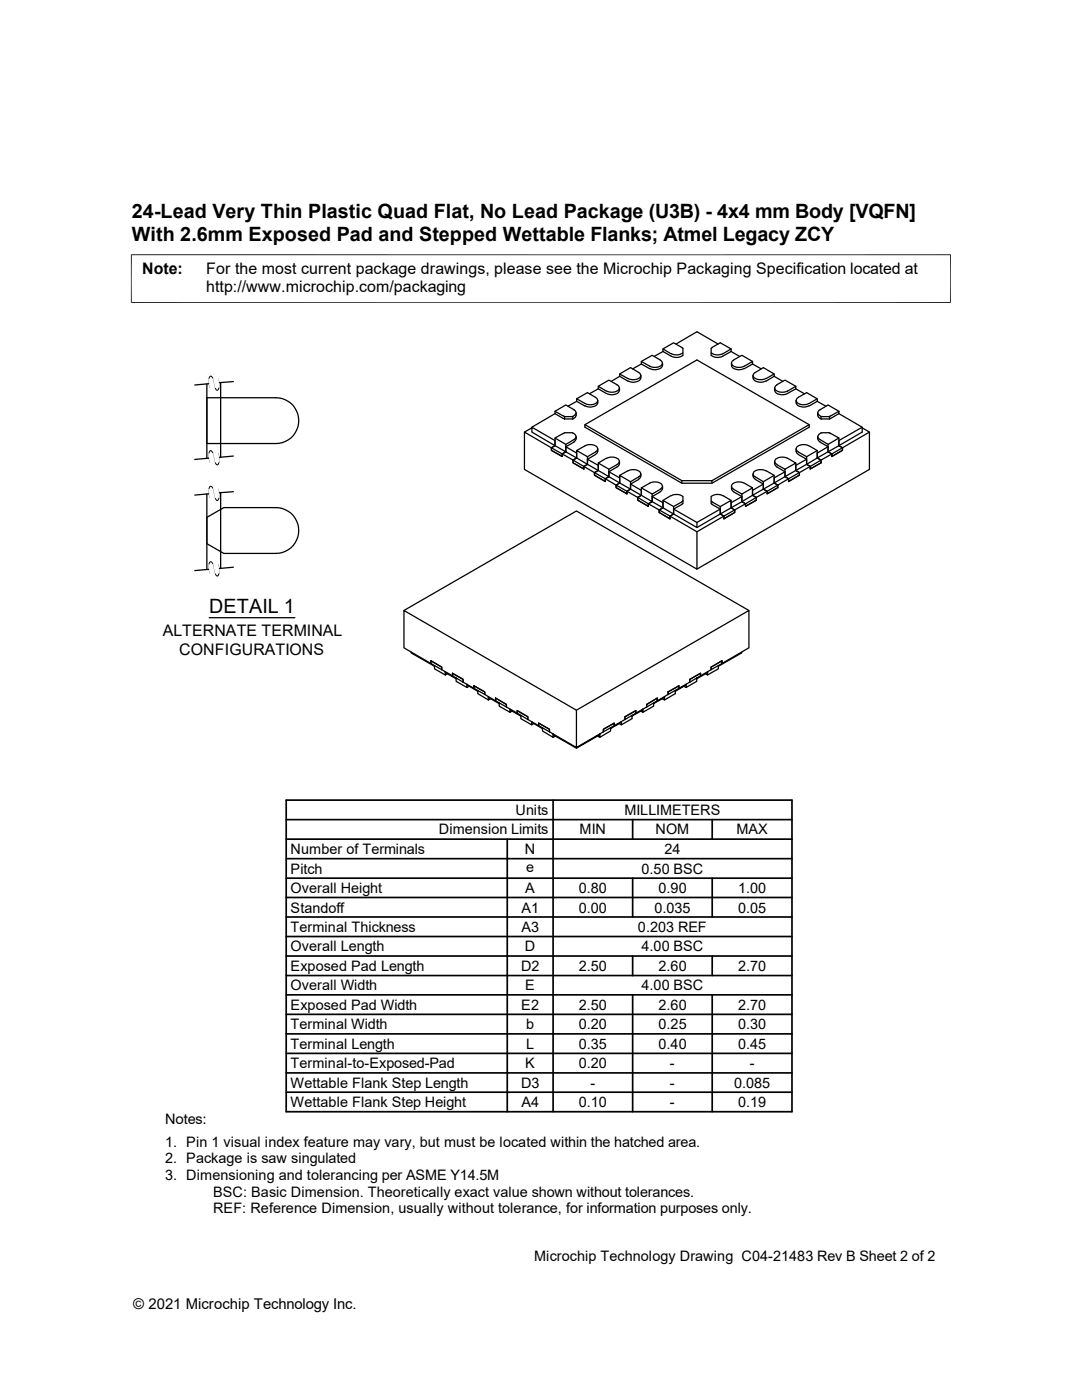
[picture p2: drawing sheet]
<svg xmlns="http://www.w3.org/2000/svg" width="216mm" height="279mm" viewBox="0 0 216 279" stroke-linecap="round" stroke-linejoin="round" font-family="sans-serif">
<g fill="none" stroke="#000" stroke-width=".25">
<path d="M41.3 79.4h13.7a4.6 4.6 0 0 1 4.6 4.5 4.6 4.6 0 0 1-4.6 4.6h-13.7zM41.3 76.6v14.9M41.7 76.6l-2.8 .2M44 76.4v14.8M46.6 76.2l-2.8 .2M115.1 79.6v.5M118.8 79.3l-1.6-.9-2.1 1.2 1.6 .9a1.86 1.86 0 0 0 2.6-.5l-.1-.4-.4-.3M119.3 79.9a1.16 1.16 0 0 1-1.3 1.3l-1.3-.2M119.4 77.1l1.6 1M119.4 77.6l1.6 .9M119.4 77.6l-1.8 1M123.1 76.8l-1.6-.9-2.1 1.2v.5"/>
<path d="M123.1 76.8a.68 .68 0 0 1 .5 .8 .68 .68 0 0 1-.7 .5l-1 .2-.9-.3M123.6 77.9a1.6 1.6 0 0 1-2.3 .8l-.3-.2M123.6 77.4v.5M123.7 74.6v.5M123.7 75.1l1.6 1M123.7 75.1l-1.7 1M127.4 74.3a.68 .68 0 0 1 .4 .8 .68 .68 0 0 1-.6 .5l-1 .2-.9-.3M127.5 74.3l-1.7-.9-2.1 1.2 1.6 1M127.8 75.4a1.6 1.6 0 0 1-2.2 .8l-.3-.2M127.9 74.9v.5M128 72.6l1.6 1M128 72.6l-1.8 1"/>
<path d="M131.7 71.8l-1.6-.9-2.1 1.2v.5M131.7 71.9a.68 .68 0 0 1 .5 .7 .68 .68 0 0 1-.7 .6l-.6 .1-1-.1-1.9-1.1M132.2 72.9a1.6 1.6 0 0 1-2.3 .8l-.3-.2M132.2 72.5v.4M132.3 70.1v-.5l1.6 1M132.3 70.1l1.6 1M132.3 70.1l-1.7 1M134.9 68.7l4.2-2.5 4.2 2.5M136.1 69.4l.1 .1M136.1 69.3l-1.7-.9-2.1 1.2M136.2 70.4a2.19 2.19 0 0 1-2.3 .2M136.2 71a2.19 2.19 0 0 1-2.3 .1"/>
<path d="M136.3 69.5v1.5M141.9 70.4a2.19 2.19 0 0 0 2.3 .2M142.1 69.3l1.6-.9 2.2 1.2-1.7 1M142.1 69.4l-.2 .1v1.5a2.28 2.28 0 0 0 2.3 .1l1.7-1M145.9 69.6v.5M145.9 70.1l1.7 1M146 72.5a1.1 1.1 0 0 0 1.2 1.3l1.3-.3M146.4 71.8l1.6-.9 2.2 1.2M146.4 71.9a.68 .68 0 0 0-.4 .7 .68 .68 0 0 0 .6 .6l1 .1 .9-.2M150.2 72.6v-.5l-1.7 1M150.2 72.6l-1.7 1M150.2 72.6l1.7 1"/>
<path d="M150.2 74.9v.5M150.3 75.4a1.6 1.6 0 0 0 2.2 .8l.3-.2M154.5 75.1v-.5l-2.2-1.2-1.6 .9a.68 .68 0 0 0-.4 .8 .68 .68 0 0 0 .7 .5l.9 .2 .9-.3M154.5 74.6l-1.6 1M154.5 75.1l-1.6 1M154.5 75.1l1.7 1M154.6 77.4v.5M155 76.8l1.6-.9 2.2 1.2M155 76.8a.68 .68 0 0 0-.4 .8 .68 .68 0 0 0 .7 .5l1 .2 .8-.3M158.8 77.6v-.5l-1.7 1M158.8 77.6l-1.7 .9a2.02 2.02 0 0 1-2.5-.4v-.2M158.8 77.6l1.7 1"/>
<path d="M158.8 79.9v.5M159.3 79.3l1.7-.9 2.1 1.2v.5M159.3 79.3a.68 .68 0 0 0-.4 .8 .68 .68 0 0 0 .7 .5l.9 .2 .9-.3M163.1 79.6l-1.6 .9M41.3 98.6v15.1M41.7 91.4l-2.8 .3M41.7 98.6l-2.8 .2M44 98.3v15.1M46.6 91l-2.8 .3M46.6 98.1l-2.8 .2M106.1 85.3l4.6 2.6v1l-.7 .5v.5l2.2 1.2v-.5l-2.2-1.2 .7-.5-4.6-2.7zM106.1 85.4l-1.5 .8"/>
<path d="M110.7 82.6v-.5l2.2-1.3 1.7 1a.69 .69 0 0 1 .3 .8 .69 .69 0 0 1-.6 .5M110.7 87.4l2.2 1.3v1.5l2.2 1.2-.8 .4 2.2 1.3v.5l-2.2-1.2v-.6l-2.1-1.2 .7-.4-2.2-1.3zM110.7 82.1l1.7 .9M110.7 82.6l1.7 .9M110.7 82.6l-4.6 2.7M112.2 91.1l-2.2-1.2v-.5l-5.4-3.2v7.5l34.5 19.9v-7.5l-5.4-3.1M112.4 83l.2 .1M112.4 83.5l.2 .1M112.4 86.5l-1.7 .9M112.6 83.1h1.7v.5h-1.7zM112.6 86.4l-.2 .1M112.6 86.4h1.7"/>
<path d="M112.9 89.2v1l-.7 .4v.5M112.9 89.2l2.2 1.2v1l-.8 .4v.6l2.2 1.2M114.3 86.4a.68 .68 0 0 1 .6 .6 .68 .68 0 0 1-.4 .7l-1.6 1M114.6 88.2l-1.7 1M114.9 87.6l-.4 .6M114.9 82.9l-.1 .4-.5 .3M115 82.4v.5M115 87.1v.5M115.1 89.9l2.1 1.2v1.6l2.2 1.2-.8 .4 2.2 1.2v.6l-2.2-1.3v-.5l-2.1-1.2 .7-.4-2.1-1.3zM115.1 89.9l1.6-.9a1.86 1.86 0 0 1 2.6 .5l-.3 .5-1.8 1.1M115.1 80.1l1.6 .9M115.1 80.1l-1.8 1"/>
<path d="M116.7 84.8l22.4-13 22.4 13v.5l-19.4 11.1h-6l-19.4-11.1zM116.7 84.8l19.4 11.1v.5M117.2 91.7l2.2 1.2v1l-.8 .4v.5l2.2 1.3M117.2 91.7v1l-.7 .4v.5M118.8 90.7l-1.6 1M119.3 89.6l-.1 .7-.4 .4M119.4 92.4l2.1 1.2v1.5l2.2 1.3-.8 .4 2.2 1.2v.6l-2.2-1.3v-.5l-2.1-1.3 .7-.4-2.1-1.2zM121 91.4l-1.6 1M121 91.5a1.86 1.86 0 0 1 2.6 .5l-.2 .5-1.9 1.1M121.5 94.1v1l-.7 .4v.6M121.5 94.1l2.2 1.3v1l-.8 .4v.5l2.2 1.3M123.6 92.6l-.3 .4-1.8 1.1"/>
<path d="M123.6 92.1v.5M123.7 94.9l2.1 1.2v1.5l2.2 1.2-.7 .5 2.1 1.2v.5l-2.1-1.2v-.5l-2.2-1.3 .7-.4-2.1-1.2zM125.3 94a1.86 1.86 0 0 1 2.5 .5v.4l-.4 .3M125.3 93.9l-1.6 1M125.8 96.6l2.2 1.3v.9l-.7 .5v.5l2.1 1.2M125.8 96.6v1l-.7 .4v.6M127.5 95.2l-1.7 .9M127.5 95.7l-1.7 .9M127.8 95l-.4 .6M127.9 94.6v.4M128 97.4l1.6-1a1.86 1.86 0 0 1 2.6 .5l-.1 .4-.4 .3M130.1 99.1v1l-.7 .4v.5"/>
<path d="M130.1 99.1l2.2 1.2v1l-.8 .5v.5l2.2 1.2v-.5M131.7 97.7l-1.6 .9M131.7 98.2l-1.6 .9M132.2 97.5l-.5 .6M132.2 97v.5M132.3 99.9l2.1 1.2v1.5l-2.1-1.3zM133.9 98.9l-1.6 1M133.9 98.9a2.19 2.19 0 0 1 2.3 .2M136.1 95.9h6v.5M136.2 100l-.1 .1M136.3 99.1v1.4M141.9 100l.2 .1"/>
<path d="M144.2 98.9a2.19 2.19 0 0 0-2.3 .2v1.4l.2 .1M144.2 98.9l1.7 1M146 97v.7l.4 .4M146.4 98.2l1.6 .9v1l.8 .4v.5l2.1-1.2M146.4 97.7l1.6 .9M148 98.6v1.5l.8 .4-2.2 1.3v.5l-2.2 1.2v-.5l-5.3 3.1M148 99.1l-2.1 1.2v1l.7 .5v.5l-2.2 1.2v-.5l-.7-.4v-1l-1.6-.9M148.5 96.4a1.86 1.86 0 0 0-2.5 .5v.4l.4 .3M148.5 96.4l1.7 1-2.2 1.2M150.2 97.4v1.4l.7 .5M150.2 94.6v.4M150.3 95l.4 .6"/>
<path d="M150.7 95.7l1.6 .9v1l.8 .4v.6l2.1-1.3M150.9 99.3l-2.1 1.2v.5l2.1-1.2M150.9 99.3v.5M152.3 96.1v1.5l.8 .4-2.2 1.3M152.3 96.6l-2.1 1.3v.9l.7 .5v.5M152.8 94a1.86 1.86 0 0 0-2.5 .5l.2 .5 1.8 1.1M152.9 93.9l1.6 1-2.2 1.2M154.5 94.9v1.5l.7 .4M154.6 92.1v.5M154.6 92.6l.4 .6M155 93.2l1.6 .9v1l.8 .4v.6l2.1-1.3M155 92.7l1.6 .9"/>
<path d="M155.2 96.8l-2.1 1.2v.6l2.1-1.3M155.2 96.8v.5M156.6 93.6v1.5l.8 .4-2.2 1.3M156.6 94.1l-2.1 1.3v1l.7 .4v.5M157.1 91.4l1.7 1-2.2 1.2M157.1 91.5a1.86 1.86 0 0 0-2.5 .5l.1 .4 .3 .3M158.8 92.4v1.5l.7 .4M158.8 89.6v.5M158.9 80.4a1.6 1.6 0 0 0 2.2 .7l.3-.1M158.9 90.1l.4 .6M159.3 90.7l1.7 1v1l.7 .4v.5l2.1-1.2M159.5 94.3l-2.1 1.2v.6l2.1-1.3"/>
<path d="M159.5 94.3v.5M161 91.1v1.6l.7 .4-2.2 1.2M161 91.7l-2.2 1.2v1l.7 .4v.5M161.4 89a1.86 1.86 0 0 0-2.5 .5l.2 .5 1.9 1.1M161.5 89l1.6 .9-2.1 1.2M161.5 84.8l-19.4 11.1M163.1 89.9v1.5l.7 .4M163.1 80.1l-1.6 .9M163.1 80.1l1.7 1M163.2 87.1v.7l.4 .4M163.2 82.4l.2 .9 .5 .3M163.6 88.2l1.6 1v1l.8 .4v.5"/>
<path d="M163.8 91.8l-2.1 1.3v.5l2.1-1.2M163.8 83.1h1.7v.5h-1.7zM163.8 91.8v.6M163.8 86.4h1.7M163.9 86.4a.68 .68 0 0 0-.7 .6 .68 .68 0 0 0 .4 .7l1.6 1 2.2-1.3M165.2 88.7v1.5l.8 .4-2.2 1.2M165.2 89.2l-2.1 1.2v1l.7 .4v.6M165.5 86.4l.2 .1M165.7 83l-.2 .1M165.7 86.5l1.7 .9v1.5M165.7 83.5l-.2 .1M167.4 88.9l-21.5 12.4v-1.4l-2.2 1.2v1.5l-4.6 2.7"/>
<path d="M167.4 82.1l-2.2-1.3-1.6 1a.68 .68 0 0 0-.4 .7 .68 .68 0 0 0 .7 .6M167.4 88.9l.7 .5v.5l-2.1 1.2M167.4 82.6l4.6 2.7v.9l-4.6 2.7M167.4 82.1l-1.7 .9M167.4 82.1v.5M167.4 82.6l-1.7 .9M168.1 89.4l-2.1 1.2v.5M168.1 89.4v.5l-2.1 1.2M172 85.3l-4.6 2.6v1l.7 .5M172 85.4l1.5 .8v7.5l-34.4 19.9M173.5 86.2l-5.4 3.2M41.3 103.3l3.4-2h10.3a4.6 4.6 0 0 1 4.6 4.6 4.6 4.6 0 0 1-4.6 4.5h-10.3l-3.4-1.9z"/>
<path d="M41.7 113.6l-2.8 .3M46.6 113.2l-2.8 .3M134.4 101.6l4.7 2.7v1l-4.7-2.7-.7 .4-2.2-1.2 .8-.5-2.2-1.2v-1.5l-2.1-1.2v1.4l2.1 1.3-.7 .4 2.1 1.3v.5l2.2 1.2v-.5M136.1 100.7l-1.7 .9v1l-.7 .4M136.1 100.2l-1.7 .9M136.2 100.5l-.1 .1M142.1 100.2l1.6 .9M143.7 102.6l2.2-1.3 .7 .5-2.2 1.2zM143.7 101.6l-4.6 2.7M41.7 123.3h17.1M80.6 121.8l34.4-19.8 34.4 19.8M82 130.1v.2l4.7 2.7v-.2v.7l2.2 1.2"/>
<path d="M86 131.9l2.1 1.2v.5v-.5l-2.1-1.2v.5zM86 132.4l-5.4-3.1v-7.5l34.4 19.9v7.5l-5.4-3.1M86 132.4l4.3 2.5v-.5M88.9 134.2l2.1 1.3v-.2v.7l2.2 1.2v-.6v.1l2.1 1.3v-.2v.6l2.2 1.3v-.7v.2l2.1 1.2v-.1v.6l2.2 1.3v-.7v.2l2.1 1.2v-.2v.7l2.2 1.3v-.7v.1l2.1 1.3v-.2v.7l2.2 1.3v-.7v.1l4.6 2.7v-.1l5.4-3.1v-.6l2.2-1.2v.5l2.1-1.2M88.9 134.1v.6M89.3 134.5l-.4 .2M90.3 134.4v.5l2.1 1.2M90.3 134.4l2.1 1.2v.5M92.4 136.1l2.2 1.3v-.5M93.6 136.9l-.4 .3M94.6 136.9v.5l2.1 1.2M94.6 136.9l2.1 1.2v.5"/>
<path d="M96.7 138.6l2.2 1.3v-.6M97.9 139.4l-.4 .3M98.9 139.3v.6l2.1 1.2M98.9 139.3l2.1 1.3v.5M132.6 139.2l-2.2 1.2v-.1v.6l-2.1 1.3v-.7v.2l-2.2 1.2M132.6 139v.7M133.3 138.1l2.2-1.2v.5l-2.2 1.2M133.3 138.6l-2.2 1.3v-.6l-2.1 1.3M133.3 138.1v.5M134.7 137.8v.6l-2.1 1.3-.4-.3M136.4 136.9l.5 .3M137.6 135.6l2.2-1.2v.5l-2.2 1.2"/>
<path d="M137.6 136.1l-2.1 1.3v-.5l-2.2 1.2M137.6 135.6v.5M140.8 134.5l.4 .2v-.6v.1l-2.2 1.3v-.2v.7l-2.1 1.2v-.6v.1l-2.2 1.3M141.9 133.1l2.2-1.2v.5l-2.2 1.2M141.9 133.1l2.2-1.2v.5l5.3-3.1v-7.5l-34.4 19.9M141.9 133.6l-2.1 1.3v-.5l-2.2 1.2M141.9 133.1v.5M148 130.1v.2l-4.7 2.7v-.2v.7l-2.1 1.2M101 141.1l2.2 1.2v-.5M102.2 141.9l-.4 .3M103.2 141.8v.5l2.1 1.3M103.2 141.8l2.1 1.2v.6"/>
<path d="M105.3 143.6l2.2 1.2v-.5M106.5 144.4l-.4 .3M107.5 144.3v.5l2.1 1.3M107.5 144.3l2.1 1.2v.6M110.8 146.9l-.4 .3M119.3 146.9l.4 .3M120.4 145.5l2.2-1.2v.5l-2.2 1.3zM124 144.1l-2.2 1.3v-.2v.7l-2.1 1.3v-.7v.1l-4.7 2.7M124 144v.7M124.7 143l2.2-1.2v.5l-2.2 1.3M124.7 143v.6M126.1 142.7v.7l-2.1 1.3-.5-.3"/>
<path d="M127.8 141.9l.5 .3M129 140.6l2.1-1.3v.6l-2.1 1.2M129 141.1l-2.1 1.2v-.5l-2.2 1.2M129 140.6v.5"/>
</g>
<g fill="#000">
<path d="M41.6 75.9v.7zM41.6 76.6l.1 .6zM41.7 75.9l-.1 .7zM41.7 76.6l.1 .6zM41.7 75.5l-.1 .4zM41.7 77.2l.1 .2zM41.8 77.2v.2zM42.4 75.4l.2 .5zM42.5 75.4l.1 .5zM42.7 76.5l.1 .6zM42.6 75.9l.1 .6zM42.8 77.1l.1 .4z"/>
<path d="M42.8 77.1l.2 .4zM43.6 75.5v.3zM43.6 75.5l.1 .3zM43.7 77v.4zM43.6 75.8l.1 .6zM43.7 76.4v.6zM43.8 77l-.1 .5zM43.7 75.8l.1 .6zM43.8 76.4l-.1 .6zM41.6 90.8v.6zM41.6 91.4l.1 .6zM41.6 97.9v.7z"/>
<path d="M41.6 98.6l.1 .5zM41.7 90.8l-.1 .6zM41.7 91.4l.1 .6zM41.7 97.9l-.1 .7zM41.7 98.6l.1 .5zM41.7 90.4l-.1 .4zM41.7 97.5l-.1 .4zM41.7 92l.1 .3zM41.7 99.1l.1 .3zM41.8 92v.3zM41.8 99.1v.3zM42.4 90.3l.2 .5z"/>
<path d="M42.4 97.4l.2 .5zM42.5 90.3l.1 .5zM42.5 97.4l.1 .5zM42.7 91.4l.1 .5zM42.6 90.8l.1 .6zM42.7 98.5l.1 .6zM42.6 97.9l.1 .6zM42.6 97.8l.1 .7zM42.8 91.9l.1 .5zM42.8 99.1l.1 .4zM42.8 99.1l.2 .4zM43.6 90.4v.3z"/>
<path d="M43.6 97.5v.2zM43.7 91.9v.4zM43.6 97.5l.1 .2zM43.7 99v.4zM43.6 90.7l.1 .6zM43.7 91.3v.6zM43.8 91.9l-.1 .4zM43.6 97.7l.1 .7zM43.7 98.4v.6zM43.8 99l-.1 .4zM43.7 90.6l.1 .7zM43.8 91.3l-.1 .6z"/>
<path d="M43.7 97.7v.7zM43.8 98.3l-.1 .7zM41.6 113v.6zM41.6 113.6l.1 .6zM41.7 113l-.1 .6zM41.7 113.6l.1 .6zM41.7 112.6l-.1 .4zM41.7 114.2l.1 .3zM41.8 114.2v.3zM42.4 112.5l.2 .4zM42.5 112.5l.1 .4zM42.7 113.5l.1 .6z"/>
<path d="M42.6 112.9l.1 .6zM42.8 114.1l.1 .5zM42.8 114.1l.2 .5zM43.6 112.6v.3zM43.7 114v.5zM43.6 112.9l.1 .6zM43.7 113.5v.5zM43.8 114l-.1 .5zM43.7 112.8l.1 .7zM43.8 113.5l-.1 .5z"/>
</g>
<path d="M26.1 50.8h163.6M26.2 50.8v9.7M189.7 50.8v9.7M26.1 60.4h163.6M42.5 75.4l-.5-.3-.3 .4M43.7 77.4l-.4 .5-.3-.4M42.5 90.3l-.5-.4-.3 .5M42.5 97.4l-.5-.4-.3 .5M43.7 92.3l-.4 .5-.3-.4M43.7 99.4l-.4 .5-.3-.4M42.5 112.5l-.5-.4-.3 .5M43.7 114.5l-.4 .5-.3-.4" fill="none" stroke="#000" stroke-width=".2"/>
<g fill="none" stroke="#000" stroke-width=".34">
<path d="M57.1 159.7h100.9v62.2h-100.9zM110.4 159.7v62.2M57.1 179.1h100.9M57.1 175.3h100.9M57.1 171.4h100.9M57.1 167.5h100.9M57.1 163.6h100.9M101.2 167.5v54.4M126.2 163.6v3.9M126.2 175.3v7.7M142.1 163.6v3.9M142.1 175.3v7.7"/>
<path d="M57.1 190.8h100.9M57.1 186.9h100.9M57.1 183h100.9M57.1 198.5h100.9M57.1 194.7h100.9M126.2 190.8v3.9M126.2 198.5v23.4M142.1 190.8v3.9M142.1 198.5v23.4M57.1 206.3h100.9M57.1 214.1h100.9M57.1 202.4h100.9"/>
<path d="M57.1 210.2h100.9M57.1 218h100.9"/>
</g>
<g font-size="3.9">
<text x="26.3" y="43.5">24-Lead Very Thin Plastic Quad Flat, No Lead Package (U3B) - 4x4 mm Body [VQFN]</text>
<text x="26.3" y="48">With 2.6mm Exposed Pad and Stepped Wettable Flanks; Atmel Legacy ZCY</text>
<text x="41.7" y="122.4">DETAIL 1</text>
</g>
<g font-size="3.2">
<text x="28.4" y="54.6">Note:</text>
<text x="41.1" y="54.6">For the most current package drawings, please see the Microchip Packaging Specification located at</text>
<text x="41.1" y="58.3">http://www.microchip.com/packaging</text>
<text x="32.5" y="127">ALTERNATE TERMINAL</text>
<text x="35.7" y="130.8">CONFIGURATIONS</text>
</g>
<text font-size="3" x="26.6" y="261.3">© 2021 Microchip Technology Inc.</text>
<g font-size="2.9">
<text x="87.5" y="166.5">Dimension Limits</text>
<text x="102.9" y="162.7">Units</text>
<text x="115.7" y="166.5">MIN</text>
<text x="124.6" y="162.7">MILLIMETERS</text>
<text x="130.8" y="166.5">NOM</text>
<text x="146.9" y="166.5">MAX</text>
<text x="58" y="170.4">Number of Terminals</text>
<text x="104.7" y="170.4">N</text>
<text x="132.6" y="170.4">24</text>
<text x="58" y="178.2">Overall Height</text>
<text x="58" y="174.3">Pitch</text>
<text x="104.8" y="178.2">A</text>
<text x="105" y="174">e</text>
<text x="115.5" y="178.2">0.80</text>
<text x="128" y="174.3">0.50 BSC</text>
<text x="131.4" y="178.2">0.90</text>
<text x="147.3" y="178.2">1.00</text>
<text x="58" y="186">Terminal Thickness</text>
<text x="58" y="182.1">Standoff</text>
<text x="104.1" y="182.1">A1</text>
<text x="104.1" y="186">A3</text>
<text x="115.5" y="182.1">0.00</text>
<text x="127.3" y="186">0.203 REF</text>
<text x="130.6" y="182.1">0.035</text>
<text x="147.3" y="182.1">0.05</text>
<text x="58" y="189.9">Overall Length</text>
<text x="104.7" y="189.9">D</text>
<text x="128" y="189.9">4.00 BSC</text>
<text x="58" y="197.7">Overall Width</text>
<text x="58" y="193.8">Exposed Pad Length</text>
<text x="104" y="193.8">D2</text>
<text x="104.8" y="197.7">E</text>
<text x="115.5" y="193.8">2.50</text>
<text x="128" y="197.7">4.00 BSC</text>
<text x="131.4" y="193.8">2.60</text>
<text x="147.3" y="193.8">2.70</text>
<text x="58" y="201.5">Exposed Pad Width</text>
<text x="104" y="201.5">E2</text>
<text x="115.5" y="201.5">2.50</text>
<text x="131.4" y="201.5">2.60</text>
<text x="147.3" y="201.5">2.70</text>
<text x="58" y="205.4">Terminal Width</text>
<text x="58" y="209.3">Terminal Length</text>
<text x="105" y="205.4">b</text>
<text x="105" y="209.3">L</text>
<text x="115.5" y="209.3">0.35</text>
<text x="115.5" y="205.4">0.20</text>
<text x="131.4" y="205.4">0.25</text>
<text x="131.4" y="209.3">0.40</text>
<text x="147.3" y="209.3">0.45</text>
<text x="147.3" y="205.4">0.30</text>
<text x="58" y="213.2">Terminal-to-Exposed-Pad</text>
<text x="104.8" y="213.2">K</text>
<text x="115.5" y="213.2">0.20</text>
<text x="133.7" y="213.2">-</text>
<text x="149.6" y="213.2">-</text>
<text x="58" y="217.1">Wettable Flank Step Length</text>
<text x="58" y="221">Wettable Flank Step Height</text>
<text x="104" y="217">D3</text>
<text x="104.1" y="221">A4</text>
<text x="115.5" y="221">0.10</text>
<text x="117.8" y="217.1">-</text>
<text x="133.7" y="217.1">-</text>
<text x="133.7" y="221">-</text>
<text x="146.5" y="217.1">0.085</text>
<text x="147.3" y="221">0.19</text>
<text x="32.9" y="224.3">Notes:</text>
<text x="32.9" y="228.9">1. Pin 1 visual index feature may vary, but must be located within the hatched area.</text>
<text x="32.9" y="232.2">2. Package is saw singulated</text>
<text x="32.9" y="235.5">3. Dimensioning and tolerancing per ASME Y14.5M</text>
<text x="42.5" y="238.8">BSC: Basic Dimension. Theoretically exact value shown without tolerances.</text>
<text x="42.5" y="242.1">REF: Reference Dimension, usually without tolerance, for information purposes only.</text>
<text x="106.6" y="251.6">Microchip Technology Drawing C04-21483 Rev B Sheet 2 of 2</text>
</g>
</svg>
